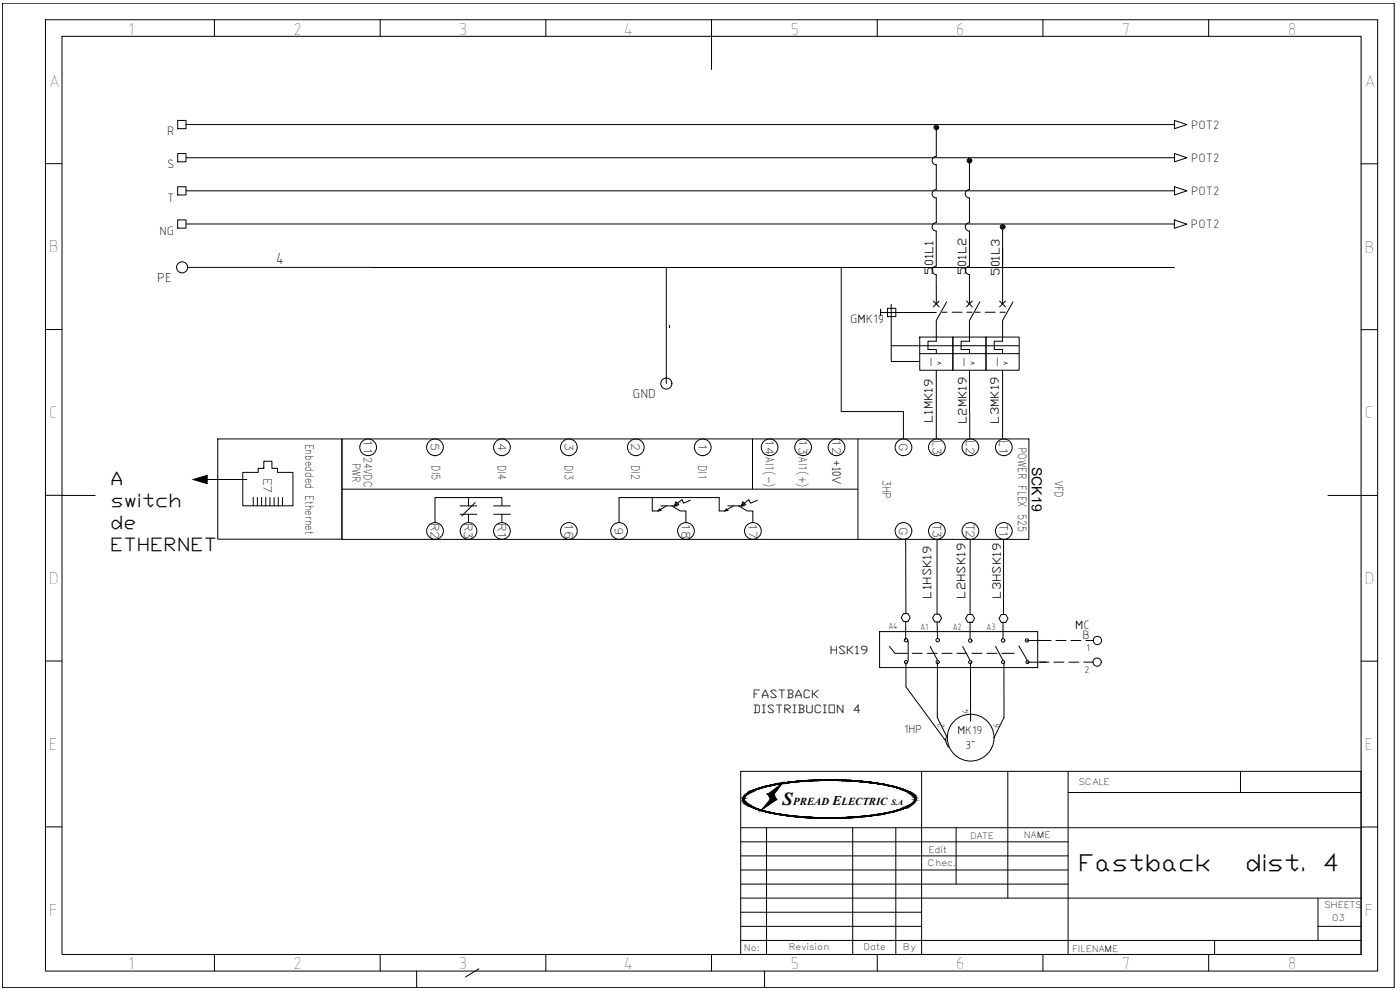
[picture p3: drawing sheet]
<svg xmlns="http://www.w3.org/2000/svg" width="420mm" height="297mm" viewBox="0 0 420 297" stroke-linecap="round" stroke-linejoin="round" font-family="sans-serif">
<g fill="none" stroke="#000" stroke-width=".3">
<path d="M.7 1h417.7v295.3h-417.7zM13.6 5.9h399.9v285.5h-399.9zM18.6 10.9h389.9v275.5h-389.9zM64.4 5.9v5M114.1 5.9v5M163.8 5.9v5M213.5 5.9v14.9M263.3 5.9v5M313 5.9v5M362.7 5.9v5M53.3 36.1h2.5v2.5h-2.5zM55.8 37.4h296.7"/>
<path d="M281 38.2v8.7a1.27 1.27 0 0 0-1.3 1.3 1.27 1.27 0 0 0 1.3 1.3v7.4a1.26 1.26 0 0 0-1.3 1.2 1.26 1.26 0 0 0 1.3 1.3v7.4a1.26 1.26 0 0 0-1.3 1.3 1.26 1.26 0 0 0 1.3 1.2v10.6a1.26 1.26 0 0 0-1.3 1.2 1.26 1.26 0 0 0 1.3 1.3v8.8M352.5 36.1l3.7 1.3-3.7 1.2zM13.6 49.1h5M53.3 46.1h2.5v2.5h-2.5zM53.3 56h2.5v2.5h-2.5zM55.8 47.3h296.7M55.8 57.3h296.7M290.9 48.2l.1 8.7a1.26 1.26 0 0 0-1.3 1.2 1.26 1.26 0 0 0 1.2 1.3l.1 7.4a1.26 1.26 0 0 0-1.3 1.3 1.26 1.26 0 0 0 1.3 1.2l-.1 10.6a1.26 1.26 0 0 0-1.2 1.2 1.26 1.26 0 0 0 1.3 1.3l-.1 8.8M352.5 46.1l3.7 1.2-3.7 1.3zM352.5 56l3.7 1.3-3.7 1.2zM408.5 49.1h4.9M53.3 66h2.5v2.5h-2.5z"/>
<path d="M55.8 67.2h296.7M300.9 68.1v23.1M352.5 66l3.7 1.2-3.7 1.3zM13.6 98.9h5M56.3 80.2h55.6M111.9 80.3h240.6M200 80.2v34.9M200.9 97.6v.7M252.5 80.3v43.2h18.6v8.2M266.4 92.5h2.4v2.5h-2.4zM267.5 91.3v12.4h38.4M280.1 90.3l1.8 1.8"/>
<path d="M281 93.8h-16.7v-1v2M281.9 90.3l-1.8 1.8M282.7 93.7h1.5M284.1 90.6l-3.1 5.6v6.2h-2.5v2.5h2.5v1.2M285.7 93.7h3M290.1 90.3l1.7 1.8M290.2 93.7h1.5M291.8 90.3l-1.7 1.8M292.6 93.7h1.6M294.1 90.6l-3.2 5.6v6.2h-2.5v2.5h2.5v1.2M295.7 93.7h2.9M300 90.3l1.8 1.8"/>
<path d="M300.1 93.7h1.6M301.8 90.3l-1.8 1.8M304 90.6l-3.1 5.6v6.2h-2.5v2.5h2.5v1.2M408.5 98.9h4.9M267.5 103.7v4.8h8.5M276 101.1h10v10h-10zM276 106.1h29.9M281 111.1v20.6M286 101.1h9.9v10h-9.9zM290.9 111.1l.1 12.8M295.9 101.1h10v10h-10zM300.9 111.1v20.6"/>
<path d="M65.3 131.7h37.3v30.1h-37.3zM102.6 131.7h206.2v30.1h-206.2zM225.8 131.7v15M257.5 131.7v30.1M291 123.9v7.8M13.6 148.6l15 .1M62.2 143.9h11.9M72.9 141.7h4.6v-1.2h1.7v-2.1h2.4v2.1h1.7v1.2h4.6v10.1h-15zM76 149.2v2.6M77.2 149.2v2.6M78.5 149.2v2.6M79.8 149.2v2.6"/>
<path d="M81 149.2v2.6M82.3 149.2v2.6M83.5 149.2v2.6M84.8 149.2v2.6M102.6 146.8h154.9M138.1 154.3h5M138.1 151.8h5M140.6 149.3v2.5M140.6 154.3v2.5M142.6 150.8l-4 4M148.1 154.3h5M148.1 151.8h5"/>
<path d="M150.6 151.8v-2.5h-20.1v7.5M150.6 154.3v2.5M195.8 149.3v4h1.7l2.5-1.5M197.9 152.7l.5 .5-.9 .1zM198.3 151.8h5M201.6 151.8l2.6 1.5h1.7v3.5M207.2 150.1l-2.1 .9-.4-1.1-2.3 1.9 1.3-.4-.9-.8-.4 1.2M218 152.7l.5 .5-1 .1zM218.4 151.8h5M220.1 151.8l-2.6 1.5h-1.7v-4h-30v7.5M221.7 151.8l2.5 1.5h1.7v3.5M227.3 150.1l-2.1 .9-.4-1.1-2.4 1.9 1.4-.4-.9-.8-.5 1.2"/>
<path d="M398.5 148.7h14.9M271.8 161.7l.1 22.5M281.2 161.9v22.4M291.2 161.9l-.1 22.5M301.2 161.9v22.5M13.6 198.3h5M264 189.5h47.4v10.8h-47.4zM266.9 193.9l1.7 2.1h3.7M271.2 184.1h1.3l.7 1.2-.7 1.2h-1.3l-.7-1.2zM271.8 186.5v5.5M271.9 198.7v7.4l11.9 16.2M272.5 192.3v6.1"/>
<path d="M273.8 196h3M278.3 196h2.9M279.2 194l2.2 4.2M280.6 184.3h1.3l.7 1.1-.7 1.2h-1.3l-.7-1.2zM281.2 186.6l.2 4.9M281.3 198.7v16.5l3 6.1M282.7 196h3M287.2 196h3M288.9 194l2.3 4.2M290.5 184.4h1.3l.7 1.2-.7 1.1h-1.3l-.7-1.1zM291.1 186.6v5.1M291.3 198.8v17.6"/>
<path d="M291.7 196h3M296.2 196h3M298.8 193.9l2.2 4.3M300.5 184.4h1.3l.7 1.2-.7 1.1h-1.3l-.7-1.1zM300.6 196h3.8M301 186.8v4.9M301.3 198.8v16.4l-3 6.1M305.8 193.8l2.5 4.4M308.2 192.2h5.9M308.3 198.7h6.5M313.2 192.2h2.2M316.3 198.7h3"/>
<path d="M316.9 192.2h3M320.8 198.7h3M321.4 192.2h3M325.3 198.7h2.7M325.9 192.2h2.2M408.5 198.4h4.9M222.3 231.4h186.2v55h-186.2zM223.5 238.7a17.3 17.3 0 0 1 8.9-3.4 92.3 92.3 0 0 1 37.5 1.1 6.8 6.8 0 0 1 4.9 3.1 2.85 2.85 0 0 1-2.3 2.6 52.3 52.3 0 0 1-18.5 3.3 77.9 77.9 0 0 1-26.7-2.5 6.1 6.1 0 0 1-4.2-2.9v-.5zM223.9 238.6a25.2 25.2 0 0 1 11.6-3.6 89.4 89.4 0 0 1 34.3 1.6 8.1 8.1 0 0 1 4.7 2.7 2.07 2.07 0 0 1-1.6 2.4 44.2 44.2 0 0 1-16.4 3.4 84.3 84.3 0 0 1-28.4-2.2 8.2 8.2 0 0 1-4.8-2.7v-.9zM234.2 235.7l-2.6 3.3M276.6 231.4v55M283.9 221.3l.1 1.6 .7 1.3"/>
<path d="M302.5 231.4v38.1M320.6 231.4v55M320.6 237.8h87.9M372.3 231.4v6.4M13.7 248.1h4.9M222.3 248.3h186.2M222.3 252.6h98.3M222.3 256.8h98.3M230 248.3v38.1M255.9 248.3v38.1M268.8 248.3v38.1M286.9 248.3v17"/>
<path d="M408.5 248.1h5M222.3 277.9h54.3M222.3 269.5h186.2M222.3 261h98.3M222.3 265.3h98.3M222.3 273.7h54.3M395.5 277.9h13M395.5 269.5v12.7M64.4 286.4v5M114.1 286.4v5M125 291.4v4.9M143.7 290.7l-4 2.4"/>
<path d="M163.8 286.4v5M213.5 286.4v5M222.3 282.2h186.2M229.5 291.4v4.9M263.3 286.4v5M313 286.4v5M362.7 286.4v5M364.5 282.2v4.2"/>
<circle cx="281" cy="38.2" r=".71"/>
<circle cx="281" cy="38.2" r=".46"/>
<circle cx="281" cy="38.2" r=".22"/>
<circle cx="291" cy="48.2" r=".71"/>
<circle cx="291" cy="48.2" r=".46"/>
<circle cx="291" cy="48.2" r=".22"/>
<circle cx="300.9" cy="68.1" r=".71"/>
<circle cx="300.9" cy="68.1" r=".46"/>
<circle cx="300.9" cy="68.1" r=".22"/>
<circle cx="54.6" cy="80.2" r="1.66"/>
<circle cx="200" cy="115.1" r="1.66"/>
<circle cx="110.5" cy="134.2" r="2.51"/>
<circle cx="130.6" cy="134.2" r="2.51"/>
<circle cx="150.6" cy="134.2" r="2.51"/>
<circle cx="170.7" cy="134.2" r="2.51"/>
<circle cx="190.8" cy="134.2" r="2.51"/>
<circle cx="210.9" cy="134.2" r="2.51"/>
<circle cx="231" cy="134.2" r="2.51"/>
<circle cx="241" cy="134.2" r="2.51"/>
<circle cx="251.1" cy="134.2" r="2.51"/>
<circle cx="271.1" cy="134.2" r="2.51"/>
<circle cx="281.2" cy="134.2" r="2.51"/>
<circle cx="291.2" cy="134.2" r="2.51"/>
<circle cx="301.3" cy="134.2" r="2.51"/>
<circle cx="130.6" cy="159.3" r="2.51"/>
<circle cx="140.6" cy="159.3" r="2.51"/>
<circle cx="150.6" cy="159.3" r="2.51"/>
<circle cx="170.7" cy="159.3" r="2.51"/>
<circle cx="185.8" cy="159.3" r="2.51"/>
<circle cx="205.9" cy="159.3" r="2.51"/>
<circle cx="226" cy="159.3" r="2.51"/>
<circle cx="271.1" cy="159.3" r="2.51"/>
<circle cx="281.2" cy="159.3" r="2.51"/>
<circle cx="291.2" cy="159.3" r="2.51"/>
<circle cx="301.3" cy="159.3" r="2.51"/>
<circle cx="271.9" cy="192.1" r=".52"/>
<circle cx="271.9" cy="198.7" r=".48"/>
<circle cx="281.4" cy="192.1" r=".52"/>
<circle cx="281.4" cy="198.7" r=".48"/>
<circle cx="291.2" cy="192.2" r=".52"/>
<circle cx="291.2" cy="198.7" r=".48"/>
<circle cx="301" cy="192.2" r=".52"/>
<circle cx="301" cy="198.7" r=".48"/>
<circle cx="308.2" cy="192.2" r=".5"/>
<circle cx="308.4" cy="198.7" r=".46"/>
<circle cx="329.3" cy="198.7" r="1.24"/>
<circle cx="329.3" cy="192.2" r="1.24"/>
<circle cx="291.3" cy="221.3" r="7"/>
</g>
<g fill="#000" stroke="#000" stroke-width=".3">
<path d="M58 143.9l4.2-1.3v2.5zM231.2 239.8l1.8 .1zM230.5 238.3l4.4-3.4-2.6 3.4zM246.4 234h5.1zM246.4 245.5h5.1z"/>
<path d="M223 239.8h.2zM223 239.8h.2z"/>
<path d="M223 239.8l.3 .1zM223 239.8l.3 .1z"/>
<path d="M223.1 239.5l.1 .3zM223.1 239.5l.1 .3z"/>
<path d="M223.1 239.9l.2 .1zM223.1 239.9l.2 .1z"/>
<path d="M223.1 239.5h.2zM223.1 239.5h.2z"/>
<path d="M223.1 240l.2 .2zM223.1 240l.2 .2z"/>
<path d="M223.1 239.3l.2 .2zM223.1 239.3l.2 .2h-.2z"/>
<path d="M223.1 239.3h.3zM223.1 239.3h.2z"/>
<path d="M223.2 239.1h.2zM223.2 239.1l.2 .2h-.3z"/>
<path d="M223.3 239h.2zM223.3 239l.1 .1z"/>
<path d="M223.4 238.9h.2zM223.4 238.9l.1 .1h-.2z"/>
<path d="M223.5 238.7h.3zM223.5 238.7l.1 .2h-.2z"/>
<path d="M223.6 238.6h.3zM223.6 238.6l.2 .1h-.3z"/>
<path d="M223.7 238.5h.3zM223.6 238.6h.3z"/>
<path d="M223.9 238.4h.3zM223.9 238.4l.1 .1h-.3z"/>
<path d="M224.1 238.2h.3zM223.9 238.4h.3z"/>
<path d="M224.2 238.1h.3zM224.1 238.2h.3z"/>
<path d="M224.4 237.9l.1 .2 .3-.2zM224.2 238.1l.2-.2 .1 .2z"/>
<path d="M224.6 237.8h.4zM224.4 237.9h.4z"/>
<path d="M224.9 237.7l.1 .1 .3-.1zM224.6 237.8l.3-.1 .1 .1z"/>
<path d="M225.1 237.6h.4zM224.9 237.7h.4z"/>
<path d="M225.4 237.4l.1 .2 .4-.2zM225.1 237.6l.3-.2 .1 .2z"/>
<path d="M225.6 237.3h.4zM225.4 237.4h.5z"/>
<path d="M226 237.1v.2l.5-.2zM225.6 237.3l.4-.2v.2z"/>
<path d="M226.1 237.1h.6zM226 237.1h.5z"/>
<path d="M226.6 236.9l.1 .2 .5-.2zM226.1 237.1l.5-.2 .1 .2z"/>
<path d="M226.7 236.8h.6zM226.6 236.9h.6z"/>
<path d="M227.3 236.6v.2l.6-.2zM226.7 236.8l.6-.2v.2z"/>
<path d="M227.4 236.6h.7zM227.3 236.6h.6z"/>
<path d="M228 236.4l.1 .2 .6-.2zM227.4 236.6l.6-.2 .1 .2z"/>
<path d="M228.1 236.3h.7zM228 236.4h.7z"/>
<path d="M228.8 236.2v.1l.7-.1zM228.1 236.3l.7-.1v.1z"/>
<path d="M228.9 236.1h.8zM228.8 236.2h.7z"/>
<path d="M229.6 235.9l.1 .2 .7-.2zM228.9 236.1l.7-.2 .1 .2z"/>
<path d="M229.7 235.9h.8zM229.6 235.9h.8z"/>
<path d="M231.2 239.8l-.1 .1h1.9zM231.1 239.9h1.9l-4.6 3.3z"/>
<path d="M230.5 235.7v.2l.9-.2zM229.7 235.9l.8-.2v.2z"/>
<path d="M230.5 235.7h1zM230.5 235.7h.9z"/>
<path d="M230.5 238.3h1.8zM230.4 238.3h1.9z"/>
<path d="M230.4 238.3l2.5 1.5-.6-1.5zM230.4 238.3l2.5 1.5h-1.7z"/>
<path d="M231.4 235.5l.1 .2 .9-.2zM230.5 235.7l.9-.2 .1 .2z"/>
<path d="M231.4 235.5h1zM231.4 235.5h1z"/>
<path d="M232.3 235.3l.1 .2 1-.2zM231.4 235.5l.9-.2 .1 .2z"/>
<path d="M232.4 235.3h1.1zM232.3 235.3h1.1z"/>
<path d="M233.2 235.2l.3 .1 1-.1zM232.4 235.3l.8-.1 .3 .1z"/>
<path d="M233.4 235.1h1.2zM233.2 235.2h1.3z"/>
<path d="M234.2 235h1.3zM233.4 235.1h1.2z"/>
<path d="M234.4 235h1.4zM234.2 235h1.3z"/>
<path d="M235.2 234.9h1.5zM234.4 235h1.4z"/>
<path d="M235.5 234.8h1.6zM235.2 234.9h1.5z"/>
<path d="M236.1 234.7h1.7zM235.5 234.8h1.6z"/>
<path d="M236.6 234.7h1.8zM236.1 234.7h1.7z"/>
<path d="M237.1 234.6h1.9zM236.6 234.7h1.8z"/>
<path d="M237.8 234.5h2zM237.1 234.6h1.9z"/>
<path d="M238 234.5h2.2zM237.8 234.5h2z"/>
<path d="M238.9 234.4h2.4zM238 234.5h2.2z"/>
<path d="M239 234.4h2.4zM238.9 234.4h2.4z"/>
<path d="M240.1 234.3h3.1zM239 234.4h2.4z"/>
<path d="M240.7 234.3h3.1zM240.1 234.3h3.1z"/>
<path d="M241.3 234.2h4.1zM240.7 234.3h3.1z"/>
<path d="M241.9 234.2h4.5zM241.9 234.2h4.5z"/>
<path d="M241.9 234.2h4.5zM241.3 234.2h4.1z"/>
<path d="M246.4 234h5.1zM246.4 234h5.1z"/>
<path d="M242.4 234.1h6.5zM241.9 234.2h4.5z"/>
<path d="M246.4 234l7.6 .1zM243.8 234.1h10.2z"/>
<path d="M243.8 234.1h10.2zM243.8 234.1h10.2z"/>
<path d="M243.8 234.1h11.6zM242.4 234.1h13z"/>
<path d="M248.9 234.1l7 .1zM248.9 234.1l7 .1z"/>
<path d="M251.5 234.2h5zM251.5 234.2h5z"/>
<path d="M252.4 234.2l4.8 .1zM252.4 234.2l4.8 .1z"/>
<path d="M254 234.3h3.7zM254 234.3h3.7z"/>
<path d="M254.7 234.3l4.2 .1zM254.7 234.3l4.2 .1z"/>
<path d="M256.5 234.4h2.4zM256.5 234.4h2.4z"/>
<path d="M256.5 234.4l3.3 .1zM256.5 234.4l3.3 .1z"/>
<path d="M257.7 234.5h2.4zM257.7 234.5h2.4z"/>
<path d="M258 234.5l2.8 .1zM258 234.5l2.8 .1z"/>
<path d="M258.9 234.6l2.3 .1zM258.9 234.6l2.3 .1z"/>
<path d="M259.4 234.7h2.3zM259.4 234.7h2.3z"/>
<path d="M260.1 234.7l2.2 .1zM260.1 234.7l2.2 .1z"/>
<path d="M260.8 234.8l1.9 .1zM260.8 234.8l1.9 .1z"/>
<path d="M261.2 234.9l2.2 .1zM261.2 234.9l2.2 .1z"/>
<path d="M262 235h1.7zM262 235h1.7z"/>
<path d="M262.3 235l2.2 .1zM262.3 235l2.2 .1z"/>
<path d="M263.2 235.1l1.4 .1zM263.2 235.1l1.4 .1z"/>
<path d="M263.4 235.2l2.1 .1zM263.4 235.2l2.1 .1z"/>
<path d="M264.4 235.3h1.1zM264.4 235.3h1.1z"/>
<path d="M264.4 235.3l2 .2zM264.4 235.3l2 .2z"/>
<path d="M265.4 235.5h1.1zM265.4 235.5h1.1z"/>
<path d="M265.4 235.5l1.9 .2zM265.4 235.5l1.9 .2z"/>
<path d="M266.4 235.7h1zM266.4 235.7h1z"/>
<path d="M266.5 235.7l1.7 .2zM266.5 235.7l1.7 .2z"/>
<path d="M267.3 235.9h1zM267.3 235.9h1z"/>
<path d="M267.4 235.9l1.6 .2zM267.4 235.9l1.6 .2z"/>
<path d="M268.2 236.1l.9 .1zM268.2 236.1l.9 .1z"/>
<path d="M268.3 236.2l1.4 .1zM268.3 236.2l1.4 .1z"/>
<path d="M269 236.3l.9 .1zM269 236.3l.9 .1z"/>
<path d="M269.2 236.4l1.2 .2zM269.2 236.4l1.2 .2z"/>
<path d="M269.8 236.6h.8zM269.8 236.6h.8z"/>
<path d="M270 236.6l1.1 .2zM270 236.6l1.1 .2z"/>
<path d="M270.5 236.8l.8 .1zM270.5 236.8l.8 .1z"/>
<path d="M270.7 236.9l1 .2zM270.7 236.9l1 .2z"/>
<path d="M271.2 237.1h.7zM271.2 237.1h.7z"/>
<path d="M271.4 237.1l.9 .2zM271.4 237.1l.9 .2z"/>
<path d="M271.8 237.3l.7 .1zM271.8 237.3l.7 .1z"/>
<path d="M272 237.4l.8 .2zM272 237.4l.8 .2z"/>
<path d="M272.4 237.6l.6 .1zM272.4 237.6l.6 .1z"/>
<path d="M272.5 237.7l.7 .1zM272.5 237.7l.7 .1z"/>
<path d="M272.9 237.8l.5 .1zM272.9 237.8l.5 .1z"/>
<path d="M273 237.9l.6 .2zM273 237.9l.6 .2z"/>
<path d="M273.3 238.1l.5 .1zM273.3 238.1l.5 .1z"/>
<path d="M273.5 238.2l.5 .2zM273.5 238.2l.5 .2z"/>
<path d="M273.7 238.4l.4 .1zM273.7 238.4l.4 .1z"/>
<path d="M273.8 238.5l.5 .1zM273.8 238.5l.5 .1z"/>
<path d="M274 238.6l.4 .1zM274 238.6l.4 .1z"/>
<path d="M274.1 238.7l.4 .2zM274.1 238.7l.4 .2z"/>
<path d="M274.2 238.9l.4 .1zM274.2 238.9l.4 .1z"/>
<path d="M274.3 239l.3 .1zM274.3 239l.3 .1z"/>
<path d="M274.4 239.1l.3 .2zM274.4 239.1l.3 .2z"/>
<path d="M274.5 239.3h.3zM274.5 239.3h.3z"/>
<path d="M274.5 239.3l.3 .2zM274.5 239.3l.3 .2z"/>
<path d="M274.6 239.5h.2zM274.6 239.5h.2z"/>
<path d="M274.6 239.5l.2 .3zM274.6 239.5l.2 .3z"/>
<path d="M274.6 239.9l.2 .1zM274.6 239.9l.2 .1z"/>
<path d="M274.6 240l.2 .2zM274.6 240l.2 .2z"/>
<path d="M274.6 239.8l.2 .1zM274.6 239.8l.2 .1z"/>
<path d="M223.1 240.2h.3zM223.1 240.2h.3z"/>
<path d="M223.1 240.2l.3 .2zM223.1 240.2l.3 .2z"/>
<path d="M223.2 240.4l.3 .1zM223.2 240.4l.3 .1z"/>
<path d="M223.3 240.5l.3 .1zM223.3 240.5l.3 .1z"/>
<path d="M223.4 240.6l.4 .2zM223.4 240.6l.4 .2z"/>
<path d="M223.5 240.8l.4 .1zM223.5 240.8l.4 .1z"/>
<path d="M223.6 240.9l.4 .1zM223.6 240.9l.4 .1z"/>
<path d="M223.7 241l.5 .2zM223.7 241l.5 .2z"/>
<path d="M223.9 241.2l.5 .1zM223.9 241.2l.5 .1z"/>
<path d="M224.1 241.3l.4 .1zM224.1 241.3l.4 .1z"/>
<path d="M224.2 241.4l.6 .2zM224.2 241.4l.6 .2z"/>
<path d="M224.4 241.6l.6 .1zM224.4 241.6l.6 .1z"/>
<path d="M224.6 241.7l.7 .2zM224.6 241.7l.7 .2z"/>
<path d="M224.9 241.9h.6zM224.9 241.9h.6z"/>
<path d="M225.1 241.9l.8 .2zM225.1 241.9l.8 .2z"/>
<path d="M225.4 242.1l.6 .1zM225.4 242.1l.6 .1z"/>
<path d="M225.6 242.2l.9 .2zM225.6 242.2l.9 .2z"/>
<path d="M226 242.4h.7zM226 242.4h.7z"/>
<path d="M226.1 242.4l1.1 .2zM226.1 242.4l1.1 .2z"/>
<path d="M226.6 242.6l.7 .1zM226.6 242.6l.7 .1z"/>
<path d="M226.7 242.7l1.2 .2zM226.7 242.7l1.2 .2z"/>
<path d="M227.3 242.9h.8zM227.3 242.9h.8z"/>
<path d="M227.4 242.9l1.3 .2zM227.4 242.9l1.3 .2z"/>
<path d="M228 243.1h.8zM228 243.1h.8z"/>
<path d="M228.1 243.1l1.4 .3zM228.1 243.1l1.4 .3z"/>
<path d="M228.8 243.4h.9zM228.8 243.4h.9z"/>
<path d="M228.9 243.4l1.5 .2zM228.9 243.4l1.5 .2z"/>
<path d="M229.6 243.6h.9zM229.6 243.6h.9z"/>
<path d="M229.7 243.6l1.7 .2zM229.7 243.6l1.7 .2z"/>
<path d="M230.5 243.8h1zM230.5 243.8h1z"/>
<path d="M230.5 243.8l1.9 .2zM230.5 243.8l1.9 .2z"/>
<path d="M231.4 244h1zM231.4 244h1z"/>
<path d="M231.4 244l2 .2zM231.4 244l2 .2z"/>
<path d="M232.3 244.2h1.2zM232.3 244.2h1.2z"/>
<path d="M232.4 244.2l2.1 .1zM232.4 244.2l2.1 .1z"/>
<path d="M233.2 244.3l1.4 .1zM233.2 244.3l1.4 .1z"/>
<path d="M233.4 244.4l2.1 .1zM233.4 244.4l2.1 .1z"/>
<path d="M234.2 244.5h1.6zM234.2 244.5h1.6z"/>
<path d="M234.4 244.5l2.3 .1zM234.4 244.5l2.3 .1z"/>
<path d="M235.2 244.6l1.9 .1zM235.2 244.6l1.9 .1z"/>
<path d="M235.5 244.7l2.3 .1zM235.5 244.7l2.3 .1z"/>
<path d="M236.1 244.8h2.3zM236.1 244.8h2.3z"/>
<path d="M236.6 244.8l2.4 .1zM236.6 244.8l2.4 .1z"/>
<path d="M237.1 244.9l2.7 .1zM237.1 244.9l2.7 .1z"/>
<path d="M237.8 245h2.4zM237.8 245h2.4z"/>
<path d="M238 245l3.3 .1zM238 245l3.3 .1z"/>
<path d="M238.9 245.1h2.5zM238.9 245.1h2.5z"/>
<path d="M239 245.1l4.2 .1zM239 245.1l4.2 .1z"/>
<path d="M240.1 245.2h3.7zM240.1 245.2h3.7z"/>
<path d="M240.7 245.2l4.7 .1zM240.7 245.2l4.7 .1z"/>
<path d="M241.3 245.3h5.1zM241.3 245.3h5.1z"/>
<path d="M241.9 245.3h7zM241.9 245.3h7z"/>
<path d="M246.4 245.5h5.1zM246.4 245.5h5.1z"/>
<path d="M243.8 245.4h10.2zM243.8 245.4l7.7 .1z"/>
<path d="M242.4 245.3h13zM242.4 245.3l11.6 .1zM243.8 245.4h10.2zM243.8 245.4h10.2z"/>
<path d="M251.5 245.3h4.4zM248.9 245.3h6.5z"/>
<path d="M252.4 245.3h4.1zM251.5 245.3h4.4z"/>
<path d="M254 245.2h3.2zM252.4 245.3h4.1z"/>
<path d="M254.7 245.2h3zM254 245.2h3.2z"/>
<path d="M256.5 245.1h2.4zM254.7 245.2h3z"/>
<path d="M256.5 245.1h2.4zM256.5 245.1h2.4z"/>
<path d="M257.7 245h2.1zM256.5 245.1h2.4z"/>
<path d="M258 245h2.1zM257.7 245h2.1z"/>
<path d="M258.9 244.9h1.9zM258 245h2.1z"/>
<path d="M259.4 244.8h1.8zM258.9 244.9h1.9z"/>
<path d="M260.1 244.8h1.6zM259.4 244.8h1.8z"/>
<path d="M260.8 244.7h1.5zM260.1 244.8h1.6z"/>
<path d="M261.2 244.6h1.5zM260.8 244.7h1.5z"/>
<path d="M262 244.5h1.4zM261.2 244.6h1.5z"/>
<path d="M262.3 244.5h1.4zM262 244.5h1.4z"/>
<path d="M263.2 244.4h1.3zM262.3 244.5h1.4z"/>
<path d="M263.4 244.3h1.2zM263.2 244.4h1.3z"/>
<path d="M265.4 244h1.1zM265.4 244h1.1z"/>
<path d="M264.4 244.2h1.1zM263.4 244.3h1.2z"/>
<path d="M264.4 244.2h1.1zM264.4 244.2h1.1z"/>
<path d="M265.4 244l.1 .2 1-.2zM264.4 244.2l1-.2 .1 .2z"/>
<path d="M266.4 243.8l.1 .2 .8-.2zM265.4 244l1-.2 .1 .2z"/>
<path d="M266.5 243.8h.9zM266.4 243.8h.9z"/>
<path d="M267.3 243.6l.1 .2 .8-.2zM266.5 243.8l.8-.2 .1 .2z"/>
<path d="M267.4 243.6h.9zM267.3 243.6h.9z"/>
<path d="M268.2 243.4l.1 .2 .7-.2zM267.4 243.6l.8-.2 .1 .2z"/>
<path d="M268.3 243.4h.8zM268.2 243.4h.8z"/>
<path d="M269 243.1l.1 .3 .6-.3zM268.3 243.4l.7-.3 .1 .3z"/>
<path d="M269.2 243.1h.7zM269 243.1h.7z"/>
<path d="M269.8 242.9l.1 .2 .5-.2zM269.2 243.1l.6-.2 .1 .2z"/>
<path d="M270 242.9h.6zM269.8 242.9h.6z"/>
<path d="M270.5 242.7l.1 .2 .5-.2zM270 242.9l.5-.2 .1 .2z"/>
<path d="M270.7 242.6h.6zM270.5 242.7h.6z"/>
<path d="M271.2 242.4l.1 .2 .4-.2zM270.7 242.6l.5-.2 .1 .2z"/>
<path d="M271.4 242.4h.5zM271.2 242.4h.5z"/>
<path d="M271.8 242.2l.1 .2 .4-.2zM271.4 242.4l.4-.2 .1 .2z"/>
<path d="M272 242.1h.5zM271.8 242.2h.5z"/>
<path d="M272.4 241.9l.1 .2 .3-.2zM272 242.1l.4-.2 .1 .2z"/>
<path d="M272.5 241.9h.5zM272.4 241.9h.4z"/>
<path d="M272.9 241.7l.1 .2 .2-.2zM272.5 241.9l.4-.2 .1 .2z"/>
<path d="M273 241.6h.4zM272.9 241.7h.3z"/>
<path d="M273.3 241.4l.1 .2 .2-.2zM273 241.6l.3-.2 .1 .2z"/>
<path d="M273.5 241.3h.3zM273.3 241.4h.3z"/>
<path d="M273.7 241.2h.3zM273.5 241.3h.3z"/>
<path d="M273.8 241h.3zM273.7 241.2h.3z"/>
<path d="M274 240.9h.3zM273.8 241h.3z"/>
<path d="M274.1 240.8h.3zM274 240.9h.3z"/>
<path d="M274.2 240.6h.3zM274.2 240.6l.2 .2h-.3z"/>
<path d="M274.3 240.5h.3zM274.3 240.5l.2 .1h-.3z"/>
<path d="M274.4 240.4h.2zM274.4 240.4l.2 .1z"/>
<path d="M274.5 240.2h.2zM274.5 240.2l.1 .2h-.2z"/>
<path d="M274.5 240.2h.3zM274.5 240.2h.2z"/>
</g>
<g font-size="7">
<text x="323.6" y="261.2">Fastback</text>
<text x="373.6" y="261.2">dist.</text>
<text x="397" y="261.2">4</text>
</g>
<g font-size="5.6">
<text x="33.1" y="145.5">A</text>
<text x="33.2" y="152.2">switch</text>
<text x="33.1" y="158.8">de</text>
<text x="33.1" y="165.5">ETHERNET</text>
</g>
<text font-size="5.5" x="234.9" y="241.6">S</text>
<g font-size="5.4">
<text x="38.3" y="10.4">1</text>
<text x="88" y="10.4">2</text>
<text x="137.6" y="10.4">3</text>
<text x="187.1" y="10.4">4</text>
<text x="237.3" y="10.4">5</text>
<text x="286.8" y="10.4">6</text>
<text x="336.5" y="10.4">7</text>
<text x="386.5" y="10.4">8</text>
<text x="14.6" y="26">A</text>
<text x="409.5" y="26">A</text>
<text x="14.6" y="75.8">B</text>
<text x="409.5" y="75.8">B</text>
<text x="14.6" y="125.5">C</text>
<text x="409.5" y="125.5">C</text>
<text x="14.6" y="175.2">D</text>
<text x="409.5" y="175.2">D</text>
<text x="14.7" y="225">E</text>
<text x="409.5" y="225">E</text>
<text x="14.7" y="274.7">F</text>
<text x="409.5" y="274.7">F</text>
<text x="38.3" y="290.9">1</text>
<text x="88" y="290.9">2</text>
<text x="137.6" y="290.9">3</text>
<text x="187.1" y="290.9">4</text>
<text x="237.3" y="290.9">5</text>
<text x="286.8" y="290.9">6</text>
<text x="336.5" y="290.9">7</text>
<text x="386.5" y="290.9">8</text>
</g>
<text font-size="5.1" x="82.9" y="79.2">4</text>
<text font-size="4.2" x="309.7" y="140.1" transform="rotate(90 309.7 140.1)">SCK19</text>
<g font-size="4.1">
<text x="47.2" y="84.5">PE</text>
<text x="189.8" y="119.4">GND</text>
</g>
<text font-size="4" x="249.8" y="241.6">E</text>
<g font-size="3.8">
<text x="50.1" y="40.6">R</text>
<text x="357.4" y="38.6">POT2</text>
<text x="50.1" y="50.5">S</text>
<text x="357.4" y="48.6">POT2</text>
<text x="357.4" y="58.5">POT2</text>
<text x="50.1" y="60.5">T</text>
<text x="47.9" y="70.4">NG</text>
<text x="357.4" y="68.5">POT2</text>
<text x="255.2" y="97">GMK19</text>
<text x="279.1" y="109.8">I &gt;</text>
<text x="289" y="109.8">I &gt;</text>
<text x="298.9" y="109.8">I &gt;</text>
<text x="322.7" y="188.7">MC</text>
<text x="324.9" y="191.7">B</text>
</g>
<g font-size="3.6">
<text x="271.3" y="219.9">1HP</text>
<text x="287.3" y="220.2">MK19</text>
<text x="289.7" y="224.8">3~</text>
</g>
<g font-size="3.5">
<text x="280.1" y="82.4" transform="rotate(-90 280.1 82.4)">501L1</text>
<text x="290" y="82.5" transform="rotate(-90 290 82.5)">501L2</text>
<text x="300" y="82.8" transform="rotate(-90 300 82.8)">501L3</text>
<text x="279.9" y="127" transform="rotate(-90 279.9 127)">L1MK19</text>
<text x="290.1" y="127.2" transform="rotate(-90 290.1 127.2)">L2MK19</text>
<text x="299.8" y="127.1" transform="rotate(-90 299.8 127.1)">L3MK19</text>
<text x="279.5" y="179.6" transform="rotate(-90 279.5 179.6)">L1HSK19</text>
<text x="289.6" y="179.6" transform="rotate(-90 289.6 179.6)">L2HSK19</text>
<text x="300.3" y="179.6" transform="rotate(-90 300.3 179.6)">L3HSK19</text>
<text x="225.9" y="209.4">FASTBACK</text>
<text x="225.9" y="213.8">DISTRIBUCION</text>
<text x="256" y="213.8">4</text>
</g>
<g font-size="3.4">
<text x="109.2" y="131.8" transform="rotate(90 109.2 131.8)">1124VDC</text>
<text x="229.7" y="131.8" transform="rotate(90 229.7 131.8)">14AI1(-)</text>
<text x="239.8" y="131.8" transform="rotate(90 239.8 131.8)">13AI1(+)</text>
<text x="249.8" y="131.8" transform="rotate(90 249.8 131.8)">12 +10V</text>
<text x="91.7" y="133.1" transform="rotate(90 91.7 133.1)">Enbedded Ethernet</text>
<text x="129.3" y="133" transform="rotate(90 129.3 133)">5</text>
<text x="149.4" y="133" transform="rotate(90 149.4 133)">4</text>
<text x="169.5" y="133" transform="rotate(90 169.5 133)">3</text>
<text x="189.6" y="133" transform="rotate(90 189.6 133)">2</text>
<text x="209.6" y="133" transform="rotate(90 209.6 133)">1</text>
<text x="269.9" y="132.9" transform="rotate(90 269.9 132.9)">G</text>
<text x="279.9" y="132" transform="rotate(90 279.9 132)">L3</text>
<text x="290" y="132" transform="rotate(90 290 132)">L2</text>
<text x="300" y="132" transform="rotate(90 300 132)">L1</text>
<text x="305.6" y="134" transform="rotate(90 305.6 134)">POWER FLEX 525</text>
<text x="79.1" y="143.3" transform="rotate(90 79.1 143.3)">E7</text>
<text x="105.7" y="138.8" transform="rotate(90 105.7 138.8)">PWR</text>
<text x="129.6" y="139.6" transform="rotate(90 129.6 139.6)">DI5</text>
<text x="149.4" y="139.5" transform="rotate(90 149.4 139.5)">DI4</text>
<text x="169.5" y="139.5" transform="rotate(90 169.5 139.5)">DI3</text>
<text x="189.6" y="139.5" transform="rotate(90 189.6 139.5)">DI2</text>
<text x="209.6" y="139.5" transform="rotate(90 209.6 139.5)">DI1</text>
<text x="264.9" y="143.9" transform="rotate(90 264.9 143.9)">3HP</text>
<text x="316.6" y="144.2" transform="rotate(90 316.6 144.2)">VFD</text>
<text x="129.3" y="156.8" transform="rotate(90 129.3 156.8)">R2</text>
<text x="139.3" y="156.8" transform="rotate(90 139.3 156.8)">R3</text>
<text x="149.4" y="156.8" transform="rotate(90 149.4 156.8)">R1</text>
<text x="169.5" y="156.9" transform="rotate(90 169.5 156.9)">16</text>
<text x="184.5" y="158.1" transform="rotate(90 184.5 158.1)">9</text>
<text x="204.6" y="156.9" transform="rotate(90 204.6 156.9)">18</text>
<text x="224.7" y="156.9" transform="rotate(90 224.7 156.9)">17</text>
<text x="269.9" y="158.1" transform="rotate(90 269.9 158.1)">G</text>
<text x="279.9" y="157.1" transform="rotate(90 279.9 157.1)">T3</text>
<text x="290" y="157.1" transform="rotate(90 290 157.1)">T2</text>
<text x="300" y="157.1" transform="rotate(90 300 157.1)">T1</text>
<text x="249.1" y="196.1">HSK19</text>
</g>
<g font-size="3.2">
<text x="238.1" y="241.6">PREAD</text>
<text x="252.6" y="241.6">LECTRIC</text>
</g>
<g font-size="3.1">
<text x="326" y="195.4">1</text>
<text x="325.5" y="201.9">2</text>
</g>
<g font-size="2.9">
<text x="266.6" y="188.8">A4</text>
<text x="276.3" y="189">A1</text>
<text x="286" y="189.1">A2</text>
<text x="296" y="189.1">A3</text>
<text x="290.6" y="214.1" transform="rotate(-90 290.6 214.1)">4</text>
<text x="283.4" y="218.3" transform="rotate(-90 283.4 218.3)">2</text>
<text x="300" y="218.5" transform="rotate(-90 300 218.5)">6</text>
</g>
<g font-size="2.7">
<text x="323.6" y="235.5">SCALE</text>
<text x="291.1" y="251.6">DATE</text>
<text x="307.3" y="251.4">NAME</text>
<text x="278.6" y="255.8">Edit</text>
<text x="278.4" y="259.8">Chec.</text>
<text x="397.4" y="272.4">SHEETS</text>
<text x="399.8" y="276.4">03</text>
<text x="223.2" y="285.2">No:</text>
<text x="236.8" y="284.9">Revision</text>
<text x="259.1" y="285.1">Date</text>
<text x="270.9" y="285">By</text>
<text x="321.8" y="285.8">FILENAME</text>
</g>
<text font-size="2.4" x="267.5" y="241.6">S.A</text>
<text font-size=".3" x="301.3" y="131.7" transform="rotate(90 301.3 131.7)">VFD-PF40</text>
</svg>
